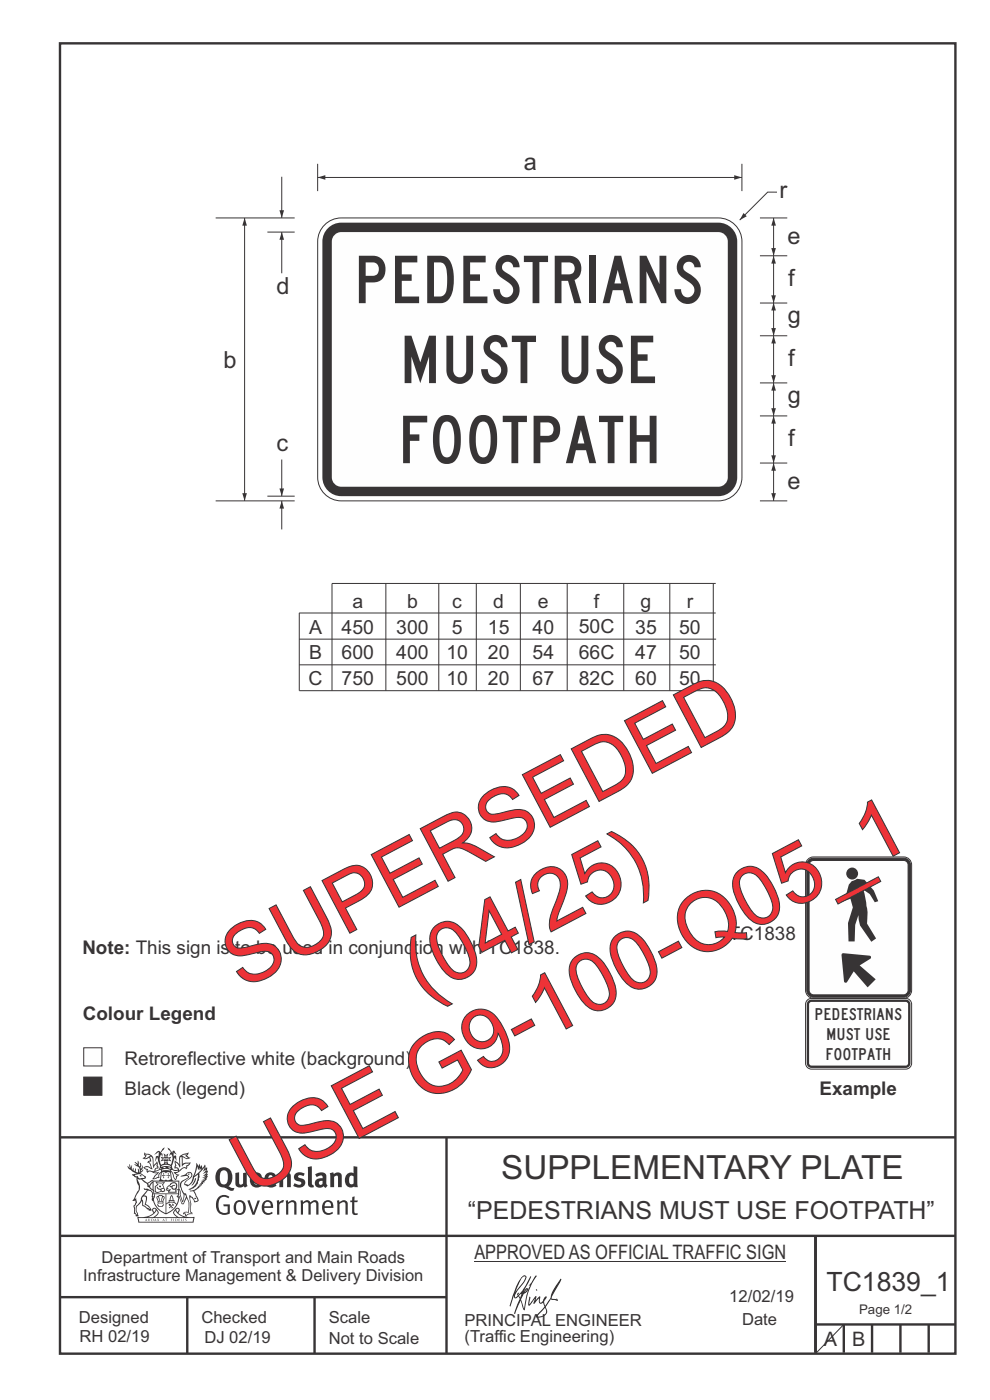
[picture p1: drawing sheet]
<svg xmlns="http://www.w3.org/2000/svg" width="210mm" height="297mm" viewBox="0 0 210 297" stroke-linecap="round" stroke-linejoin="round" font-family="sans-serif">
<g fill="none" stroke="#373435" stroke-width=".51">
<path d="M12.7 9.2h190v278h-190zM12.7 241.3h190M94.7 241.4v45.8M12.7 275.2h82M12.7 262.2h190.1M39.7 275.2v12M66.7 275.2v12M173 262.2v24.8M173 281h29.7M179 281v6M185 281v6M191 281v6"/>
<path d="M197 281v6"/>
</g>
<path d="M171.4 182.3l.7-.4 .4-.1h19.2a1.68 1.68 0 0 1 1.7 1.7v26.6a1.75 1.75 0 0 1-1.7 1.7h-19.2a1.76 1.76 0 0 1-1.6-1.7v-26.6v-.5z" fill-rule="evenodd" fill="#fefefe" stroke="#373435" stroke-width=".21"/>
<path d="M171.7 182.3l.9-.2h19.1a1.43 1.43 0 0 1 1.4 1.4v26.6a1.5 1.5 0 0 1-1.4 1.5h-19.1a1.51 1.51 0 0 1-1.5-1.5v-26.6l.1-.5z" fill-rule="evenodd" fill="#373435" stroke="#373435" stroke-width=".21"/>
<path d="M171.9 182.8l.7-.2h19.1a.93 .93 0 0 1 .9 .9v26.6a1 1 0 0 1-.9 1h-19.1a1.02 1.02 0 0 1-1-1v-26.6z" fill-rule="evenodd" fill="#fefefe" stroke="#373435" stroke-width=".21"/>
<g fill="#373435">
<path d="M179.5 185.3a1.26 1.26 0 0 1 2.5 0 1.26 1.26 0 0 1-2.5 0zM180.7 186.9l-.6 .8-.7 2.4-1.4 .6 .3 .8 2.1-.8 .5 1.8-1 3.3 .1 3.9h1.3l.1-3.5 .7-2 .3 2.2 2.4 3.4 1-.7-1.9-3.1a17.5 17.5 0 0 0-.6-6.7l-.2-.5 1.4 .9 1.1 1.7 .7-.2-.9-2.3-2-2.2-1.6-.3z" fill-rule="evenodd"/>
<path d="M178.6 202.3l.3-.1 5.8 .7 .1 .3-.2 .2-2.2 1.4 3.4 3-1.8 1.7-2.9-3.4-1.4 2.3-.2 .1-.4-.1-.6-5.8z" fill-rule="evenodd"/>
<path d="M47 248.5a2.55 2.55 0 0 0 0 2.7l.3 .1a.81 .81 0 0 0 1-.9v-.6a1.04 1.04 0 0 0-1.1-1.5zM46.3 248.1a1.82 1.82 0 0 1 2.1-.2 1.82 1.82 0 0 1 .9 1.9 2.29 2.29 0 0 1-.8 1.9l.7 .3h.5l-.2 .6a2.87 2.87 0 0 1-2-.7 2.12 2.12 0 0 1-1.6-3.1z" fill-rule="evenodd"/>
<path d="M49.9 248.9l.8-.2v2a.46 .46 0 0 0 .3 .6 .46 .46 0 0 0 .6-.3v-2.1l.7-.2v2.4l.2 .5-.5 .4-.3-.3a1.02 1.02 0 0 1-1.2 .2 1.02 1.02 0 0 1-.6-1.1z" fill-rule="evenodd"/>
<path d="M54 249.5l-.1 .5h.9a.49 .49 0 0 0-.2-.6 .49 .49 0 0 0-.6 .1zM53.4 249.1a1.34 1.34 0 0 1 1.6-.2 1.34 1.34 0 0 1 .7 1.5v.2h-1.8a.77 .77 0 0 0 .5 .8 .77 .77 0 0 0 .9-.4l.3 .5a1.59 1.59 0 0 1-2 .2 1.59 1.59 0 0 1-.5-2z" fill-rule="evenodd"/>
<path d="M57.1 249.5l-.2 .5h1a.49 .49 0 0 0-.2-.6 .49 .49 0 0 0-.6 .1zM56.4 249.1a1.34 1.34 0 0 1 1.6-.2 1.34 1.34 0 0 1 .7 1.5v.2h-1.8a.77 .77 0 0 0 .5 .8 .77 .77 0 0 0 .9-.4l.4 .5a1.59 1.59 0 0 1-2.1 .2 1.59 1.59 0 0 1-.5-2z" fill-rule="evenodd"/>
<path d="M59.2 248.9l.7-.2 .1 .4a.95 .95 0 0 1 1-.3 .95 .95 0 0 1 .7 .8v2.3h-.8v-2.3a.46 .46 0 0 0-.8 .1v2.2h-.8z" fill-rule="evenodd"/>
<path d="M62.6 249.1a1.75 1.75 0 0 1 2-.1l-.2 .5-.6-.2a.43 .43 0 0 0-.6 .3l.4 .3a1.04 1.04 0 0 1 1.2 1.1 1.04 1.04 0 0 1-1.4 1l-1.2-.4 .3-.6 1 .4 .4-.4a.88 .88 0 0 0-1-.5l-.4-.2-.1-.4z" fill-rule="evenodd"/>
<path d="M65.3 247.6l.8-.2 .1 3.8 .3 .2 .1 .5a.88 .88 0 0 1-1-.1 .88 .88 0 0 1-.3-1z" fill-rule="evenodd"/>
<path d="M67.8 250.6a.43 .43 0 0 0-.1 .7 .43 .43 0 0 0 .7-.1v-.7zM66.8 249.2a1.7 1.7 0 0 1 2.4 .1v1.8l.3 .4-.4 .5-.5-.3a1.03 1.03 0 0 1-1.7-.2 1.03 1.03 0 0 1 .8-1.5h.7v-.4a.8 .8 0 0 0-1.2 .1z" fill-rule="evenodd"/>
<path d="M70 248.9l.7-.2 .1 .4a.95 .95 0 0 1 1-.3 .95 .95 0 0 1 .7 .8v2.3h-.8v-2.3a.46 .46 0 0 0-.8 .1v2.2h-.8z" fill-rule="evenodd"/>
<path d="M74.3 249.5a1.48 1.48 0 0 0 0 1.7h.5l.2-.1v-1.5l-.3-.2zM75 247.4l.8 .1 .1 4.4h-.7l-.1-.2a1.26 1.26 0 0 1-1.4 0 1.26 1.26 0 0 1-.5-1.3 1.29 1.29 0 0 1 .4-1.3 1.29 1.29 0 0 1 1.4-.2z" fill-rule="evenodd"/>
<path d="M46.4 253.9a1.72 1.72 0 0 1 2.3 0l-.3 .3a1.24 1.24 0 0 0-1.4-.2 1.24 1.24 0 0 0-.6 1.4 1.49 1.49 0 0 0 1.2 2l.7-.2v-1.3h-.8l-.1-.4h1.4v1.9a1.93 1.93 0 0 1-2.3 0 1.93 1.93 0 0 1-.7-2.2l.2-.7z" fill-rule="evenodd"/>
<path d="M50.4 255.1a1.65 1.65 0 0 0 .2 2.2 .99 .99 0 0 0 1-1.4 .78 .78 0 0 0-.4-.8 .78 .78 0 0 0-.8 0zM50 254.9a1.33 1.33 0 0 1 1.6-.1 1.33 1.33 0 0 1 .5 1.4 1.31 1.31 0 0 1-1.3 1.6 1.31 1.31 0 0 1-1.2-1.6v-.6z" fill-rule="evenodd"/>
<path d="M52.5 254.7l.5-.1 .8 2.6 .8-2.5h.5l-1.1 3h-.5z" fill-rule="evenodd"/>
<path d="M56.3 255.2l-.2 .7h1.3a.7 .7 0 0 0-.3-.8 .7 .7 0 0 0-.8 .1zM55.9 255a1.22 1.22 0 0 1 1.5-.2 1.22 1.22 0 0 1 .5 1.5h-1.8a.93 .93 0 0 0 .5 1 .93 .93 0 0 0 1.1-.2l.2 .3a1.43 1.43 0 0 1-1.8 .1 1.43 1.43 0 0 1-.6-1.7z" fill-rule="evenodd"/>
<path d="M58.7 254.7l.4-.1 .1 .5 .4-.4 .6-.1-.1 .6a.66 .66 0 0 0-.9 .6v1.9h-.4z" fill-rule="evenodd"/>
<path d="M60.6 254.8l.4-.2 .1 .5a.94 .94 0 0 1 1-.5 .94 .94 0 0 1 .8 .8v2.3h-.5l-.1-2.5a.81 .81 0 0 0-1.2 .3v2.2h-.4z" fill-rule="evenodd"/>
<path d="M63.7 254.7l.5-.1 .1 .5 .4-.3a.78 .78 0 0 1 1.2 .3 .9 .9 0 0 1 .9-.5 .9 .9 0 0 1 .8 .8v2.3h-.5l-.1-2.5a.67 .67 0 0 0-1.1 .3v2.2h-.5v-2.4l-.4-.2-.7 .4v2.2h-.5z" fill-rule="evenodd"/>
<path d="M69.1 255.2l-.2 .7h1.3a.7 .7 0 0 0-.3-.8 .7 .7 0 0 0-.8 .1zM68.7 255a1.22 1.22 0 0 1 1.5-.2 1.22 1.22 0 0 1 .5 1.5h-1.8a.93 .93 0 0 0 .4 1 .93 .93 0 0 0 1.2-.2l.2 .3a1.44 1.44 0 0 1-1.8 .1 1.44 1.44 0 0 1-.6-1.7z" fill-rule="evenodd"/>
<path d="M71.5 254.8l.4-.2 .1 .5a.94 .94 0 0 1 1-.5 .94 .94 0 0 1 .8 .8v2.3h-.5l-.1-2.5a.81 .81 0 0 0-1.2 .3v2.2h-.4z" fill-rule="evenodd"/>
<path d="M74.7 253.9l.5-.1v.9h.7l-.1 .4h-.6v2.1l.1 .2h.5l.1 .3a.75 .75 0 0 1-1.2-.6v-2h-.4v-.4h.4z" fill-rule="evenodd"/>
<path d="M30.8 244.9l1.1 .3-.9 .5h-.4l.6-.5zM31.8 245.5l.2-.1a2.44 2.44 0 0 1 .5 1.9l.1 .5 .6-1-.1 .6 .3 .3a.57 .57 0 0 0-.6 .8l-1-.2-.5 .2 .2-.5-.8-.3 .7-.1 .9 .5 .1-.1-.6-1.3-.2-.1 .5-.1zM30.7 244.4l-.1 .5 .2 .4-.6 .4a1.04 1.04 0 0 0 1.4-.1l.2 .6-.3 .1-.2 .4a.94 .94 0 0 1 .8 1.1l-.2-.1a1.16 1.16 0 0 0-1.5-.1l.3 .4 .4 .2 .1 .5 .2 .1 .1-.2a.94 .94 0 0 1 1.1 .3h.8l-1.2 1.2a1.13 1.13 0 0 0 1.2-.2l.4-.1v-.4l.4-.7a.83 .83 0 0 0-.6 1h-.3l-.7 .3 1.1-1.4-.5 .2-.5-.1 1.3-.5-.1-.2-.9 .4v-.3l.2-.2 .3 .1 .1-.3-.2-.4 .1-.6-.2-.3-.7 .9v-.7a1.42 1.42 0 0 0-1.6-1.8z" fill-rule="evenodd"/>
<path d="M38.5 245.3l.5-.3 .7-.1-.6 .3 .8 .5h-.3zM38.3 245.5h.2l.1 2a1.69 1.69 0 0 1 1.6-.7l-.8 .5 .1 .5a1.1 1.1 0 0 0-1.5 .6l-.1-.5-.2-.2h-.5l.3-.4-.3-.7a1.42 1.42 0 0 1 .9 1.1l.2-.1zM37.1 246.2l.1 1-.2 .3 .1 .5 .5-.1 .2 .2a.96 .96 0 0 1-1.2-.1l-.1 .1a1.06 1.06 0 0 0 1.3 .2v.1a.72 .72 0 0 1-.9 .2l.2 .5 .6 .2-.4 .2-.1 .7-.2-.4-.4-1.1-.4-.4 .4 .9a1.54 1.54 0 0 0 .7 1.2l.2-.3a.58 .58 0 0 1 .4-.7l.2-.2h-.3l-.5-.3 .9-.5a.93 .93 0 0 1 1.2-.5v.2l.2-.2 .1-.5a.99 .99 0 0 0 .7-.8l-1.3 .1-.3 .2-.1-1.4 .9 .4 .9-.3h-.4l-.5-.4 .4-.7-.6 .2a1.46 1.46 0 0 0-1.4 2.1l.1 .4-.3-.4z" fill-rule="evenodd"/>
<path d="M35.6 248.9l.2 .1-.1 .3 .4 .1-.4 .1v.5l-.1-.6h-.3l.3-.1z" fill-rule="evenodd"/>
<path d="M34.6 248.9l.2 .1v.3l.3 .1h-.3l-.1 .6v-.5l-.4-.1 .4-.1z" fill-rule="evenodd"/>
<path d="M34.3 248.8a.57 .57 0 0 1 .9 .2 .57 .57 0 0 1 .9-.2l.2 1.4h-.2a.57 .57 0 0 1-.9 0 .69 .69 0 0 1-1.1 0zM34.2 248.1l-.3 2.1-.1 .4h2.9l-.2-.4-.3-2.1h-.2v.3l-.8-.2-.8 .2v-.3z" fill-rule="evenodd"/>
<path d="M34.2 252.4a.3 .3 0 0 0 .6 0 .3 .3 0 0 0-.6 0zM33.3 251l.3 .3-.3 .3a.79 .79 0 0 0 0 1.3l.8-.2-.1-.3a.55 .55 0 0 1-.7-.6h.1l.2 .3 .3 .1 .8-.2-.4-.7 .4-.3-.7 .1zM33 250.7l1.1 .2 .9-.2-.4 .7 .4 1.1a.56 .56 0 0 1-.8 .3l-.2 .1a.73 .73 0 0 1-.9 .1 .73 .73 0 0 1-.3-.9v-.4l.6-.4z" fill-rule="evenodd"/>
<path d="M35.6 251.9l.7-.5a.58 .58 0 0 1 1-.1 .58 .58 0 0 1-.4 .9l-.3-.3a.43 .43 0 0 1 .6-.3v-.1a.57 .57 0 0 0-.8 .2l-.2-.1-.3 .1 .5 .2a.55 .55 0 0 0 .8 .4v.5h-1.3l.4-.3-.2-.2-.6 .1 .2-.2-.2-.1zM35.4 251.8l-.1 .2a.39 .39 0 0 0 .2 .6h.3l-.2 .4h1.9l-.1-.7a.86 .86 0 0 0-.1-1.4 .86 .86 0 0 0-1.3 .4z" fill-rule="evenodd"/>
<path d="M36 254.8h.8v.2h-.8zM36.4 253.8l.2 .8h-.4zM36.4 253.5l-.3 .5-.1 .6h-.2v.4l-.7 .4 .2 .2a1.48 1.48 0 0 1 2.1 .1l.2-.1-.6-.5v-.5h-.2l-.1-.6z" fill-rule="evenodd"/>
<path d="M35.8 255.4l.4 .1 .1 .3 .3-.2-.2-.2a.38 .38 0 0 1 .5 .5l-.2-.2-.3 .3 .4 .2-.4 .2-.1-.4-.4 .4-.1-.2 .4-.3-.1-.1-.2 .1z" fill-rule="evenodd"/>
<path d="M34.5 254h.2v.2l-.2 .6h-.2zM33.6 255.3h.9v.2a.55 .55 0 0 1-.8 .4v-.2l-.2-.1zM33.4 254h.2l.2 .8h-.2zM33.6 255h.8l.1 .1-.8 .1zM33.8 253.7h.5l-.2 1.1h-.1zM33.3 253.8l-.1 .3 .3 1.1a.48 .48 0 0 0-.1 .6 .48 .48 0 0 0 .5 .3l.5-.1a.49 .49 0 0 0 .2-.8l.3-1.1-.1-.3a1.42 1.42 0 0 0-1.5 0z" fill-rule="evenodd"/>
<path d="M33.7 251.5l.4 .1 .1 .3h-.3z" fill-rule="evenodd"/>
<path d="M41.3 250.1l.3-.2-.2 .9-.6 .7h-.2l.5-.7z" fill-rule="evenodd"/>
<path d="M39.7 249l.3-.2 .5 .2a.88 .88 0 0 1-.6 1.1 1.22 1.22 0 0 0-.8 1.3l.5 .2a.72 .72 0 0 0 .9-.4l.5-.8 .2-.6 .8-.6v.3a2.85 2.85 0 0 1-2 2.8l.1 .1a2.13 2.13 0 0 0 1.9-1.5v-.2a2.01 2.01 0 0 0 .3-1.8l1.1-1.3-.4 1 .7-.5-.7 1 .8-.4-.8 .8 .7-.1-.9 .5 .8-.1-.8 .4h.8l-.9 .3 .3 .2h-.4l.2 .3h-.3l.1 .3h-.4l.2 .3h-.2a2.16 2.16 0 0 1-2 1l.1 .2h.4a.76 .76 0 0 1 .7 .7l.5 1.2-.6 .2a1.45 1.45 0 0 0-1.1-1.3l.2 1.8-.1 1.8 .4 .3a1.07 1.07 0 0 0-1.2 .4v-.3l-.5-.2a.87 .87 0 0 1 1.1-.1v-.7a4.4 4.4 0 0 0-.6-3.1v-.3h-.3a2.16 2.16 0 0 1-.7-2.2l.3-.3 1.2-.8a.55 .55 0 0 0-.4-.8zM37.8 252.4a.76 .76 0 0 1 .3 1.1l.6 1.6 .4-1.7 .2 .1a.61 .61 0 0 1-.1 .9l-.3 .9h-.2l-.7-1.6-.3 .1a1.18 1.18 0 0 0 .1-1.4zM41.8 247.5l.2 .8 .3-.6v.6l.4-.5a1.9 1.9 0 0 1-1.1 1.4l-.4 .3zM38.3 249.6l1.3-.1 .2 .1v.3l-.5 .3a1.26 1.26 0 0 0-.9 1.9l.2 .6a1.84 1.84 0 0 1 .1 2.1l-.4-1.3a.96 .96 0 0 0-.4-1.3l-.4 .3a.78 .78 0 0 1 0 1.2l.1 .3h.4l.4 1.1a.38 .38 0 0 0 .2 .4 .38 .38 0 0 0 .4-.1l.6-1.2a2.94 2.94 0 0 1 .4 2.5l-.1 .5-.8-.1-.3 .4v.2l.4-.1 .1 .4 .2 .1a1.02 1.02 0 0 1 1.3-.5v-.4l-.3-.1 .1-1.8-.3-1.3 .1 .1a1.14 1.14 0 0 1 .8 .9 .63 .63 0 0 0 .8-.2 .63 .63 0 0 0-.1-.9l-.7-1.2 .9-.6 .2-.3 .3-.1-.1-.2h.4l-.1-.3h.3l-.1-.3 .5-.1-.2-.2 .6-.4v-.2h-.2l.4-.5-.3 .1 .3-.6-.4 .1 .4-.5v-.3l-.3 .2 .2-.6-.1-.3-.4 .3v-.8l-.6 .8-.2-.7-.2 .4-.3-.7-.1 .6-.5-.8-.1 1.4-.6 1.9a1.81 1.81 0 0 1-1 1.4l-.6-.2a1.75 1.75 0 0 1 1.1-1.2 .75 .75 0 0 0 .1-1.3 .75 .75 0 0 0-1.1 .5z" fill-rule="evenodd"/>
<path d="M41.2 254.1h.3l.2 .3h-.4z" fill-rule="evenodd"/>
<path d="M29.4 258.4h11.6l-.1 .8h-11.4zM31.4 258.2l.4-.1a2.48 2.48 0 0 0 1.4-1.3l.3 .5-.5 .6-.5 .3zM32.5 256.6l.3-.2 .2 .2-.3 .6zM37.2 256.8a2.65 2.65 0 0 0 1.8 1.4h-1.1l-.5-.3-.5-.6zM37.4 256.6l.2-.2 .3 .2-.3 .6zM29.2 258.2l.1 1.2h11.8l.2-1.1-.2-.1a4.1 4.1 0 0 1-3.3-.9l.3-.4-.1-.5a1.06 1.06 0 0 0-1.3 .9l.2 .4 .6 .5h-4.7l.3-.1a.84 .84 0 0 0 .6-.7 .84 .84 0 0 0-.5-.9l-.3-.2-.5 .1-.1 .5 .3 .4a4.2 4.2 0 0 1-3.4 .9z" fill-rule="evenodd"/>
<path d="M31 258.7l.1 .2h-.2zM31 258.6l-.3 .5 .4-.1 .2 .1z" fill-rule="evenodd"/>
<path d="M31.4 258.6h.2v.4a.25 .25 0 0 0 .2-.1 .25 .25 0 0 0-.1-.3h.1a.29 .29 0 0 1 0 .4 .29 .29 0 0 1-.4 0 .29 .29 0 0 1 0-.4z" fill-rule="evenodd"/>
<path d="M32.2 258.6a.22 .22 0 0 1 .3 .2 .22 .22 0 0 1-.3 .2zM32 258.6l.1 .5a.33 .33 0 0 0 .4-.1 .33 .33 0 0 0 0-.4 .33 .33 0 0 0-.5 0z" fill-rule="evenodd"/>
<path d="M32.9 258.7l.1 .2h-.2zM32.9 258.6l-.2 .5 .3-.1 .2 .1z" fill-rule="evenodd"/>
<path d="M33.3 258.6h.2l.1 .2 .2-.2-.2 .2 .2 .3-.3-.2v.2h-.2l.2-.3z" fill-rule="evenodd"/>
<path d="M34.7 258.7l.1 .2h-.2zM34.7 258.6l-.3 .5 .4-.1 .2 .1z" fill-rule="evenodd"/>
<path d="M35 258.6h.5h-.2v.5h-.2l.1-.5z" fill-rule="evenodd"/>
<path d="M36.2 258.6h.3h-.1v.2h.1h-.1v.3h-.2z" fill-rule="evenodd"/>
<path d="M36.7 258.6h.2v.5h-.2z" fill-rule="evenodd"/>
<path d="M37.3 258.6a.22 .22 0 0 1 .3 .2 .22 .22 0 0 1-.3 .2zM37.1 258.6v.5a.33 .33 0 0 0 .5-.1 .33 .33 0 0 0 0-.4 .33 .33 0 0 0-.5 0z" fill-rule="evenodd"/>
<path d="M37.8 258.6h.4h-.2v.2h.1h-.1v.2l.2 .1h-.4z" fill-rule="evenodd"/>
<path d="M38.4 258.6h.2l-.1 .4 .2 .1h-.3z" fill-rule="evenodd"/>
<path d="M38.9 258.6h.2v.5h-.2z" fill-rule="evenodd"/>
<path d="M39.3 258.6h.2l-.1 .1 .2 .2-.2 .2h-.1v-.2l.2 .1z" fill-rule="evenodd"/>
<path d="M34.2 247.4a1.51 1.51 0 0 1 2.1 .2 2.67 2.67 0 0 0-2.1 0zM35.7 247.6l.5 .2v.2l-.4-.1zM34.6 247.7l.5-.1 .1 .2h-.4zM34.1 247.9l.2 .1-.3 .1zM35 246.9l.2-.2 .3 .2zM34.9 245.7h.2v.3h-.2zM35 245.1l.2 .2 .2-.2-.1 .4h-.2zM35.1 246.3h.2l.1 .4-.2-.2-.2 .2zM35.3 245.7h.2v.3h-.2zM34.4 245.7l.3 .1 .1 .2-.4 .1 .2-.2zM35.7 245.8l.3-.1-.2 .2 .2 .2-.4-.1zM32.7 244.9l1-.5-.1 1-.2-.2-.3 .2-.3 1.1 .5-1 .3 .9a1.84 1.84 0 0 1 .2 1.7l.4 .1a2.48 2.48 0 0 1 2.2 .1l.2-.3-.2-.7 .7-1.7 .4 .6-.2-1-.2-.1-.2 .3v-.9l.6 .4-.6-.8-.3 .1-.1 .4-.5-.8-.5-.3 .2 .4 .6 .6-.5 .7 .5-.3a2.06 2.06 0 0 1-.1 2.2l-.5-.2-.2-.6 .2-.1 .7 .2-.4-.5 .4-.5-.7 .2-.2-.2 .2-.7-.5 .4-.5-.4 .2 .7-.2 .2-.7-.2 .4 .5-.4 .5 .8-.2 .1 .1-.2 .6-.5 .2a2.02 2.02 0 0 1 0-2.2l.3 .5-.1-.6-.3-.1 .8-1.3-.4 .4-.5 .7-.2-.3a.8 .8 0 0 0-.8 .5z" fill-rule="evenodd"/>
<path d="M29.2 250.1l.3 .2a.61 .61 0 0 1 .8 .3l.3 .2a.8 .8 0 0 1 .6 1l.4 .1 .6 .5a1 1 0 0 1 .4 1.1l-.1 .7v-.5h-.1a.96 .96 0 0 0-.8-1.3l-.2-.2h-.7l-.1-.1-.1 .1 .1 .3h.6l-1.2 1.4-.2 .9-.4 .6a1.33 1.33 0 0 0-.5 1.8l.2 .5a1.26 1.26 0 0 1-.5-1.4l-.1-.4a1.56 1.56 0 0 0 .4-1.7l-.3 .2 .2-.5a3.2 3.2 0 0 0 .7-3zM30.4 253.9h.4a2.06 2.06 0 0 1-.1 1.6l.7 .5 .4 .4-.6-.1-.8-.6-.1-.9a.51 .51 0 0 1 .1-.9zM28.6 249.3a1.52 1.52 0 0 1 2.1 .6l-1.1 .1-.2-.1-.1-.4-.5 .1zM27.5 247v.8l-.3-.4-.1 .1a3.1 3.1 0 0 0 1.9 1.5l-1 .1 .5 .6 .5 .1 .1 1.1a1.84 1.84 0 0 1-.3 2.5l-.4 .9-.3 .4 .2 .1 .4-.1 .1 .4-.2 .5-.3 .2 .1 1.8 .2-.1 .3 .6h.1l.5-.1-.2-.5a1.3 1.3 0 0 1-.1-1.7l.9-1 .2 1.1 .5 .2 .5 .5 .1-.1 .2 .4 .5-.1a1.85 1.85 0 0 0-1.2-1.4l.1-.2a1.39 1.39 0 0 0 0-1.5l-.5-.1 .5-.5a.66 .66 0 0 1 .9-.4 .66 .66 0 0 1 .3 .9l-.1 .4 .2-.1v.2l-.1 .3 .2 .5 .1-.3a2.24 2.24 0 0 0 .1-2.2 .73 .73 0 0 1-.7-.7 .73 .73 0 0 1 .6-.7v-.2a.94 .94 0 0 0-.9 .8 .48 .48 0 0 1-.1-.5 .48 .48 0 0 1 .5-.3l.5-.3a.51 .51 0 0 0-.8 .2l-.4 .3-1.1-.8 .6-.1 .2-.5-1.2-.7 .5-.4v-.4l-.4 .4v-.2a.69 .69 0 0 0 .2-1v.5l-.2 .2v-1.1l-.3-.2 .1 .6-.1 .2-.4-1.2v.6l-.6-.3 .5 .6-.6-.2 .3 .3a1 1 0 0 1 .7 1.5l-.2-.8v.8l-.5-.2v-.7l-.2 .6-.2-.1-.1-.6-.2 .4-.2-.2 .1-.7-.2 .5z" fill-rule="evenodd"/>
<path d="M29.6 249.5l.2-.2 .3 .3z" fill-rule="evenodd"/>
<path d="M32.4 250.5h5.6v2l-.2-.1v-1.7h-5.2v2.5h5.2v-.8l.1 .2-.1 1.1v-.3h-2.5v4a4.1 4.1 0 0 0 2.6-3.6l.1-.1a4 4 0 0 1-2.8 3.9 4.2 4.2 0 0 1-2.8-4.7l.1 1.3 .1-.2a3.8 3.8 0 0 0 2.5 3.4v-4h-2.5l-.2-.9z" fill-rule="evenodd"/>
<circle cx="40" cy="249.1" r=".17"/>
</g>
<path d="M100.6 267.7h66.2" fill="none" stroke="#373435" stroke-width=".21"/>
<g fill="#252726">
<path d="M111.6 273.7l.2-.2-.5 .7zM110.4 274.5l.3 .1-.3 .8-.3-.5zM110.9 270.9h.5a9.3 9.3 0 0 1-2 3.1l-.1 .3 1-2.5zM110.6 271a14.7 14.7 0 0 0-2.2 4.9l-.3 1.2 .1 .1 .8-2.3a.42 .42 0 0 0 .2 .6 .42 .42 0 0 0 .6-.3l.2-.1 .3 .5-1.2 3.2h.2l1.1-2.9 .6 1.9 .2 .2 .2-.5a13.5 13.5 0 0 1 2-6.2l.5-.5-.2-.2-1.5 2.1 .3-.1a14.9 14.9 0 0 0-1.3 5.1l-.4-1.2a1.39 1.39 0 0 1 .2-1.8l.1-.2a.92 .92 0 0 0 .8-1.2 .75 .75 0 0 0-.7 .7l-.2 .2 1.6-3.4h-.1l-.4 .7a10.5 10.5 0 0 1-2.1 3.3l.1-.5a.32 .32 0 0 0-.3 .2 .32 .32 0 0 0 0 .4l-.5 .4a3.2 3.2 0 0 1 1.1-2.3l.5-.6a2.49 2.49 0 0 0 .7-1.6l-.3-.2z" fill-rule="evenodd"/>
<path d="M115.6 277.5a1.15 1.15 0 0 1 .1 1.3 1.15 1.15 0 0 1-1.2 .5h-.5zM112.3 275.1l-.3 1.7 .3 .2 1.2-1.5-.3 1.1 1.2-1.2a.94 .94 0 0 0 .3 1.2l.5-.3 .3 .9-1.2 1.3a.98 .98 0 0 0-.5 1 1.9 1.9 0 0 0 2.3-1.3l-.1-.2a1.02 1.02 0 0 1 .3-1.4l.5-1 1.5 .3-.2-.4v.2l-1.1-.1v-.3l2-3.6 .1-.2-.1-.2-1.8 2.7a6.6 6.6 0 0 1-1.5 3l-.2-.2a1.01 1.01 0 0 1 .4-1.4l.1-.2-.2-.1-.4 .4-.2 .5-.5 .4-.2-.4 .1-.9-.2-.1-.8 1 .2-1h-.1l-1.4 1.8 .2-1.5v-.1z" fill-rule="evenodd"/>
<path d="M113.7 273.6l.3 .2h-.3z" fill-rule="evenodd"/>
</g>
<g fill="none" stroke="#373435" stroke-width=".21">
<path d="M67.4 37.7h90M67.4 34.8v5.7M157.4 34.8v5.7M63.5 135.6h88.4M81.9 123.8v22.7M93.1 123.8v22.7M101 123.8v22.7M110.4 123.8v22.7M120.3 123.8v22.7M132.3 123.8v22.7M142.1 123.8v22.7M151.3 123.8v22.7"/>
<path d="M151.8 130.1l-88.3-.1v16.5h88.4M151.8 123.8h-81.4v22.7M63.5 141.1h88.4M179 281l-6 6.2"/>
</g>
<g fill="#373435">
<path d="M155.7 37.2l1.7 .5-1.7 .4z"/>
<path d="M67.4 37.7l1.6-.5v.9z"/>
</g>
<path d="M164.8 40.8h-2l-5.9 5.9" fill="none" stroke="#373435" stroke-width=".21"/>
<path d="M157.7 45.2l.7 .7-1.5 .8z" fill="#373435"/>
<path d="M161.2 98.2h5.8M161.2 88.2h5.8M164.1 88.2v10" fill="none" stroke="#373435" stroke-width=".21"/>
<g fill="#373435">
<path d="M163.6 96.6h1l-.5 1.6z"/>
<path d="M164.1 88.2l.5 1.7h-1z"/>
</g>
<path d="M68.6 48a5 5 0 0 1 3.8-1.8h80a5 5 0 0 1 5 5v50.1a5 5 0 0 1-5 5h-80a5 5 0 0 1-5-5v-50.1a5 5 0 0 1 1.2-3.2z" fill="none" stroke="#373435" stroke-width=".21"/>
<path d="M69.6 48.4a4 4 0 0 1 2.8-1.2h80a4 4 0 0 1 4 4v50.1a4 4 0 0 1-4 4h-80a4 4 0 0 1-4-4v-50.1a4 4 0 0 1 1.2-2.8z" fill-rule="evenodd" fill="#373435"/>
<path d="M71 49.8l.9-.5 .5-.1h80a2.01 2.01 0 0 1 2 2v50.1a2.01 2.01 0 0 1-2 2h-80a2.01 2.01 0 0 1-2-2v-50.1l.1-.5z" fill-rule="evenodd" fill="#fefefe"/>
<path d="M164.1 98.2v8.1" fill="none" stroke="#373435" stroke-width=".21"/>
<g fill="#373435">
<path d="M163.6 104.6h1l-.5 1.7z"/>
<path d="M164.1 98.2l.5 1.7h-1z"/>
</g>
<path d="M161.2 46.2h5.8M164.1 46.2v8.1M161.2 106.3h5.8" fill="none" stroke="#373435" stroke-width=".21"/>
<g fill="#373435">
<path d="M163.6 52.6h1l-.5 1.7z"/>
<path d="M164.1 46.2l.5 1.7h-1z"/>
</g>
<path d="M161.2 54.3h5.8M164.1 54.3v10" fill="none" stroke="#373435" stroke-width=".21"/>
<g fill="#373435">
<path d="M163.6 62.7h1l-.5 1.6z"/>
<path d="M164.1 54.3l.5 1.6h-1z"/>
</g>
<path d="M164.1 81.2v7" fill="none" stroke="#373435" stroke-width=".21"/>
<g fill="#373435">
<path d="M163.6 86.6h1l-.5 1.6z"/>
<path d="M164.1 81.2l.5 1.7h-1z"/>
</g>
<path d="M161.2 71.2h5.8M164.1 71.2v10M161.2 81.2h5.8" fill="none" stroke="#373435" stroke-width=".21"/>
<g fill="#373435">
<path d="M163.6 79.6h1l-.5 1.6z"/>
<path d="M164.1 71.2l.5 1.7h-1z"/>
</g>
<path d="M164.1 64.2v7" fill="none" stroke="#373435" stroke-width=".21"/>
<g fill="#373435">
<path d="M163.6 69.6h1l-.5 1.6z"/>
<path d="M164.1 64.2l.5 1.7h-1z"/>
</g>
<path d="M45.7 46.2h16.8M51.9 46.2v60.1M56.7 49.2h5.8M161.2 64.3h5.8M45.7 106.3h16.8M56.7 105.3h5.8" fill="none" stroke="#373435" stroke-width=".21"/>
<g fill="#373435">
<path d="M51.4 104.6h1l-.5 1.7z"/>
<path d="M51.9 46.2l.5 1.7h-1z"/>
</g>
<path d="M59.8 97.5v7.8" fill="none" stroke="#373435" stroke-width=".21"/>
<path d="M59.3 103.6h1l-.5 1.7z" fill="#373435"/>
<path d="M59.8 37.5v8.7" fill="none" stroke="#373435" stroke-width=".21"/>
<path d="M59.3 44.6h1l-.5 1.6z" fill="#373435"/>
<path d="M59.8 106.3v6" fill="none" stroke="#373435" stroke-width=".21"/>
<path d="M59.8 106.3l.5 1.6h-1z" fill="#373435"/>
<path d="M59.8 49.2v8.8" fill="none" stroke="#373435" stroke-width=".21"/>
<path d="M59.8 49.2l.5 1.7h-1z" fill="#373435"/>
<path d="M171.1 212.3l.6-.4 .4-.1h20a1.25 1.25 0 0 1 1.3 1.3v12.5a1.25 1.25 0 0 1-1.3 1.2h-20a1.25 1.25 0 0 1-1.2-1.2v-12.5z" fill="none" stroke="#373435" stroke-width=".21"/>
<path d="M171.4 212.4l.7-.3h20a1 1 0 0 1 1 1v12.5a1 1 0 0 1-1 1h-20a1 1 0 0 1-1-1v-12.5z" fill-rule="evenodd" fill="#373435"/>
<path d="M171.9 212.6h20.5l.2 .5v12.7l-.5 .3-20.2-.1-.3-.4v-12.5z" fill-rule="evenodd" fill="#fefefe"/>
<path d="M17.8 228.5h3.8v3.9h-3.8z" fill-rule="evenodd" fill="#373435" stroke="#373435" stroke-width=".21"/>
<path d="M17.8 222.3h3.8v3.9h-3.8z" fill-rule="evenodd" fill="#fefefe" stroke="#373435" stroke-width=".21"/>
<g font-size="17.6" fill="#ed3237">
<text x="51.3" y="210.1" transform="rotate(-28 51.3 210.1)">SUPERSEDED</text>
<text x="89.6" y="212.2" transform="rotate(-28 89.6 212.2)">(04/25)</text>
<text x="53.3" y="253.6" transform="rotate(-28 53.3 253.6)">USE G9-100-Q05_1</text>
</g>
<g font-size="14" fill="#373435">
<text x="75" y="64.3">PEDESTRIANS</text>
<text x="84.7" y="81.3">MUST USE</text>
<text x="84.4" y="98.3">FOOTPATH</text>
</g>
<text font-size="7.1" fill="#373435" x="106.3" y="250.1">SUPPLEMENTARY PLATE</text>
<text font-size="5.6" fill="#373435" x="175.3" y="274">TC1839_1</text>
<text font-size="5.3" fill="#373435" x="99.3" y="258.7">“PEDESTRIANS MUST USE FOOTPATH”</text>
<g font-size="5" fill="#373435">
<text x="111.1" y="36.2">a</text>
<text x="165.4" y="42">r</text>
<text x="167.1" y="51.7">e</text>
<text x="58.6" y="62.3">d</text>
<text x="167.2" y="60.7">f</text>
<text x="167.1" y="68.5">g</text>
<text x="167.2" y="77.7">f</text>
<text x="47.4" y="78.1">b</text>
<text x="167.1" y="85.5">g</text>
<text x="58.6" y="95.6">c</text>
<text x="167.2" y="94.7">f</text>
<text x="167.1" y="103.7">e</text>
</g>
<g font-size="4.2" fill="#373435">
<text x="100.6" y="267.2">APPROVED AS OFFICIAL TRAFFIC SIGN</text>
<text x="174.7" y="285.6">A</text>
<text x="180.8" y="285.5">B</text>
</g>
<g font-size="4.1" fill="#373435">
<text x="74.8" y="129">a</text>
<text x="86.4" y="129">b</text>
<text x="95.9" y="129">c</text>
<text x="104.6" y="129">d</text>
<text x="114.1" y="129">e</text>
<text x="126" y="128.9">f</text>
<text x="135.9" y="129">g</text>
<text x="145.7" y="129">r</text>
<text x="65.6" y="134.5">A</text>
<text x="72.5" y="134.4">450</text>
<text x="84.1" y="134.4">300</text>
<text x="95.8" y="134.4">5</text>
<text x="103.5" y="134.4">15</text>
<text x="113" y="134.4">40</text>
<text x="122.8" y="134.4">50C</text>
<text x="134.7" y="134.4">35</text>
<text x="144.1" y="134.4">50</text>
<text x="65.6" y="139.9">B</text>
<text x="72.5" y="139.8">600</text>
<text x="84.1" y="139.8">400</text>
<text x="94.7" y="139.8">10</text>
<text x="103.5" y="139.8">20</text>
<text x="113" y="139.8">54</text>
<text x="122.8" y="139.8">66C</text>
<text x="134.7" y="139.8">47</text>
<text x="144.1" y="139.8">50</text>
<text x="65.5" y="145.4">C</text>
<text x="72.5" y="145.3">750</text>
<text x="84.1" y="145.3">500</text>
<text x="94.7" y="145.3">10</text>
<text x="103.5" y="145.3">20</text>
<text x="113" y="145.3">67</text>
<text x="122.8" y="145.3">82C</text>
<text x="134.7" y="145.3">60</text>
<text x="144.1" y="145.3">50</text>
</g>
<g font-size="4" fill="#373435">
<text x="17.5" y="202.4">Note: This sign is to be used in conjunction with TC1838.</text>
<text x="154.6" y="199.4">TC1838</text>
<text x="17.6" y="216.4">Colour Legend</text>
<text x="26.4" y="225.9">Retroreflective white (background)</text>
<text x="26.4" y="232.3">Black (legend)</text>
<text x="173.8" y="232.4">Example</text>
</g>
<g font-size="3.5" fill="#373435">
<text x="172.8" y="216.3">PEDESTRIANS</text>
<text x="175.2" y="220.6">MUST USE</text>
<text x="175.1" y="224.8">FOOTPATH</text>
<text x="21.6" y="267.9">Department of Transport and Main Roads</text>
<text x="17.7" y="271.8">Infrastructure Management &amp; Delivery Division</text>
<text x="16.7" y="280.6">Designed</text>
<text x="42.7" y="280.6">Checked</text>
<text x="69.7" y="280.6">Scale</text>
<text x="98.5" y="281.4">PRINCIPAL ENGINEER</text>
<text x="154.7" y="276.2">12/02/19</text>
<text x="157.4" y="281.2">Date</text>
<text x="16.9" y="284.8">RH 02/19</text>
<text x="43.3" y="284.9">DJ 02/19</text>
<text x="69.7" y="285.2">Not to Scale</text>
<text x="98.5" y="284.8">(Traffic Engineering)</text>
</g>
<text font-size="2.8" fill="#373435" x="182.2" y="278.8">Page 1/2</text>
</svg>
